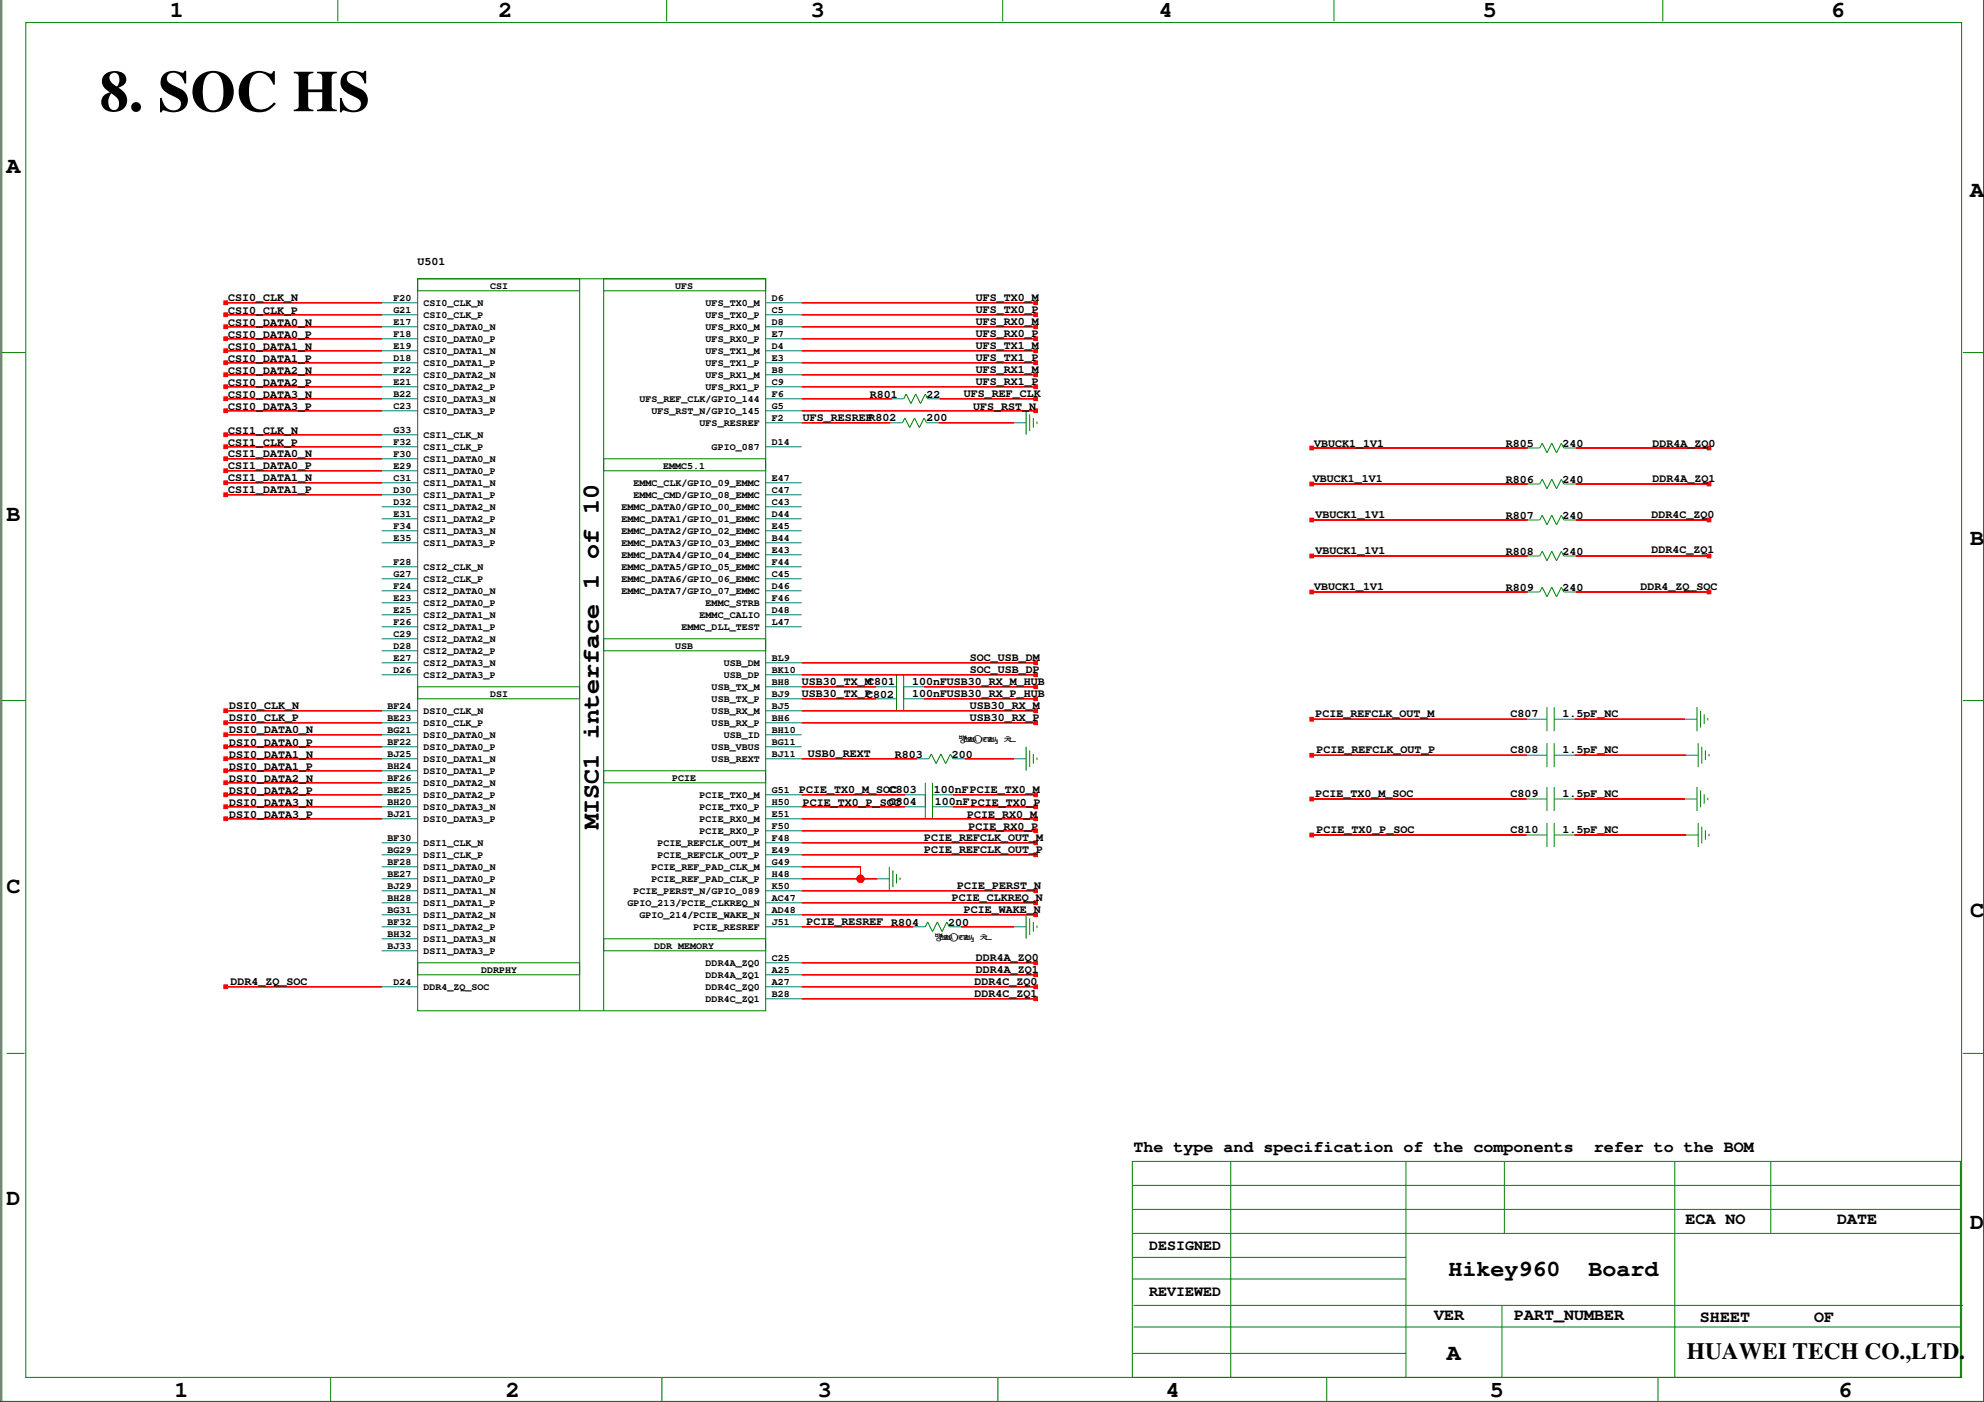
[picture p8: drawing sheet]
<svg xmlns="http://www.w3.org/2000/svg" width="420mm" height="297mm" viewBox="0 0 420 297" stroke-linecap="round" stroke-linejoin="round" font-family="sans-serif">
<path d="M419.8 -.1v296.8h-419.8v-296.8" fill="none" stroke="#000" stroke-width=".21"/>
<g fill="none" stroke="#007f7f" stroke-width=".21">
<path d="M80.8 64.1h7.6M80.8 66.6h7.6M80.8 69.2h7.6M80.8 71.7h7.6M80.8 74.2h7.6M80.8 76.8h7.6M80.8 79.3h7.6M162 64.1h7.6M162 66.6h7.6M162 69.2h7.6M162 71.7h7.6M162 74.2h7.6"/>
<path d="M162 76.8h7.6M162 79.3h7.6M80.8 81.9h7.6M80.8 84.4h7.6M80.8 86.9h7.6M80.8 92h7.6M80.8 94.5h7.6M80.8 97.1h7.6M80.8 99.6h7.6M162 81.9h7.6M162 84.4h7.6M162 86.9h7.6"/>
<path d="M162 94.5h7.6M162 89.5h7.6M188.4 89.5h2.6M188.7 84.4h2.5M196 89.5h2.6M196.3 84.4h2.5M214.6 89.5h2.5M323.3 94.8h2.5M330.9 94.8h2.5M80.8 102.2h7.6M80.8 104.7h7.6M80.8 107.2h7.6"/>
<path d="M80.8 109.8h7.6M80.8 112.3h7.6M80.8 114.9h7.6M80.8 119.9h7.6M162 102.2h7.6M162 104.7h7.6M162 107.2h7.6M162 109.8h7.6M162 112.3h7.6M162 114.9h7.6M162 119.9h7.6M162 117.4h7.6"/>
<path d="M323.3 117.7h2.5M323.3 102.4h2.5M323.3 110h2.5M330.9 117.7h2.5M330.9 102.4h2.5M330.9 110h2.5M80.8 122.5h7.6M80.8 125h7.6M80.8 127.6h7.6M80.8 130.1h7.6M80.8 132.6h7.6M80.8 135.2h7.6"/>
<path d="M80.8 137.7h7.6M162 122.5h7.6M162 125h7.6M162 127.6h7.6M162 130.1h7.6M162 132.6h7.6M323.3 125.3h2.5M330.9 125.3h2.5M80.8 140.3h7.6M80.8 142.8h7.6M80.8 150.4h7.6M80.8 153h7.6"/>
<path d="M80.8 155.5h7.6M80.8 158h7.6M162 147.9h7.6M162 145.3h7.6M162 140.3h7.6M162 142.8h7.6M162 150.4h7.6M162 153h7.6M162 155.5h7.6M162 158h7.6M185.4 147.9h4.3M185.4 145.3h4.3"/>
<path d="M191.2 147.9h4.3M191.2 145.3h4.3M323 152.2h4.3M323 159.8h4.3M328.9 152.2h4.3M328.9 159.8h4.3M356.5 152.2h2.6M356.8 159.8h2.5M80.8 160.6h7.6M80.8 170.7h7.6M80.8 168.2h7.6M80.8 163.1h7.6"/>
<path d="M80.8 165.7h7.6M80.8 173.3h7.6M80.8 178.3h7.6M162 160.6h7.6M162 170.7h7.6M162 168.2h7.6M162 173.3h7.6M162 178.3h7.6M162 175.8h7.6M191.5 170.7h4.3M191.5 168.2h4.3M194 160.6h2.6"/>
<path d="M197.3 170.7h4.3M197.3 168.2h4.3M201.6 160.6h2.6M214.6 160.6h2.5M323 176.7h4.3M323 169.1h4.3M328.9 176.7h4.3M328.9 169.1h4.3M356.5 169.1h2.6M356.8 176.7h2.5M80.8 196.1h7.6M80.8 180.9h7.6"/>
<path d="M80.8 183.4h7.6M80.8 186h7.6M80.8 188.5h7.6M80.8 191h7.6M80.8 193.6h7.6M80.8 198.7h7.6M162 196.1h7.6M162 180.9h7.6M162 183.4h7.6M162 186h7.6M162 188.5h7.6M162 191h7.6"/>
<path d="M162 193.6h7.6M185.6 186h2.6M193.2 196.1h2.6M200.9 196.1h2.5M214.6 196.1h2.5M80.8 201.2h7.6M80.8 208.8h7.6M162 208.8h7.6M162 203.7h7.6M162 206.3h7.6M162 211.4h7.6"/>
</g>
<g fill="none" stroke="#007f00" stroke-width=".21">
<path d="M.4 -.1v296.7h419.5M71.5 -.1v4.6M141.1 -.1v4.6M212.2 -.1v4.6M282.3 -.1v4.6M351.8 -.1v4.6M5.5 4.8h409.6v286.7h-409.6zM88.4 59h34.3v2.5h-34.3zM88.4 59h73.6v154.9h-73.6zM127.7 59h34.3v2.5h-34.3zM.4 74.6h5.1M122.7 61.5v152.4"/>
<path d="M127.7 61.5v152.4M415.3 74.6h4.6M127.7 97.1h34.3v2.5h-34.3zM191 89.5l.5-1 1 2 1-2 1 2 1-2 .5 1M191.2 84.4l.5-1 1 2 1.1-2 1 2 1-2 .5 1M217.1 86.9v5.1M217.9 87.7v3.5M218.6 88.5v2M219.4 89.2v.5M325.8 94.8l.5-1 1 2 1-2 1.1 2 1-2 .5 1M325.8 117.7l.5-1.1 1 2.1 1-2.1 1.1 2.1 1-2.1 .5 1.1M325.8 102.4l.5-1 1 2 1-2 1.1 2 1-2 .5 1"/>
<path d="M325.8 110l.5-1 1 2.1 1-2.1 1.1 2.1 1-2.1 .5 1M127.7 135.2h34.3v2.5h-34.3zM325.8 125.3l.5-1 1 2 1-2 1.1 2 1-2 .5 1M.4 148.3h5.1M88.4 145.3h34.3v2.6h-34.3zM189.7 142.8v7.6M191.2 142.8v7.6M217.1 158v5.1M217.9 158.8v3.6M218.6 159.6v2M327.3 149.7v5M327.3 157.3v5.1"/>
<path d="M328.9 149.7v5M328.9 157.3v5.1M359.1 149.7v5M359.3 157.3v5.1M359.8 150.4v3.6M360.1 158v3.6M360.6 151.2v2M360.9 158.8v2M361.4 151.9v.5M361.6 159.6v.5M415.3 148.3h4.6M127.7 163.1h34.3v2.6h-34.3z"/>
<path d="M195.8 165.7v7.6M196.6 160.6l.5-1 1 2 1-2 1 2 1-2 .5 1M197.3 165.7v7.6M219.4 160.3v.5M327.3 166.5v5.1M327.3 174.2v5M328.9 166.5v5.1M328.9 174.2v5M359.1 166.5v5.1M359.3 174.2v5M359.8 167.3v3.6M360.1 174.9v3.6"/>
<path d="M360.6 168.1v2M360.9 175.7v2M361.4 168.8v.5M361.6 176.4v.6M127.7 198.7h34.3v2.5h-34.3zM188.2 183.4v5.1M188.9 184.2v3.5M189.7 185v2M190.5 185.7v.5M195.8 196.1l.5-1 1 2 1-2 1 2 1.1-2 .5 1M217.1 193.6v5.1M217.9 194.3v3.6"/>
<path d="M218.6 195.1v2M219.4 195.9v.5M88.4 203.7h34.3v2.6h-34.3zM1.4 222.9h3.8M415.3 222.9h4.6M239.6 245.8h175.2v45.7h-175.2zM239.6 250.8h175.2M239.6 255.9h175.2M260.4 245.8v45.7M297.5 245.8v45.7M318.3 245.8v15.2M354.4 245.8v45.7"/>
<path d="M374.7 245.8v15.2M239.6 266.1h57.9M239.6 261h175.2M239.6 270.7h57.9M239.8 276.2h175.5M317.8 276.2v15.3M70 291.5v5.1M140 291.5v5.1M211.2 291.5v5.1M239.6 286.4h57.9M239.8 280.8h175M280.7 291.5v5.1"/>
<path d="M350.8 291.5v5.1M383.8 286.9h.1"/>
</g>
<g fill="#f00" stroke="#f00" stroke-width=".21">
<path d="M182.1 183.4v2.6z"/>
<path d="M198.6 89.5h16z" fill-rule="evenodd"/>
<path d="M204.2 160.6h10.4z" fill-rule="evenodd"/>
<path d="M203.4 196.1h11.2z" fill-rule="evenodd"/>
<path d="M333.2 152.2h23.3z" fill-rule="evenodd"/>
<path d="M333.2 159.8h23.6z" fill-rule="evenodd"/>
<path d="M169.6 186h12.5z" fill-rule="evenodd"/>
<path d="M182.1 186h3.5z" fill-rule="evenodd"/>
<path d="M169.6 183.4h12.5z" fill-rule="evenodd"/>
<path d="M333.2 176.7h23.6z" fill-rule="evenodd"/>
<path d="M333.2 169.1h23.3z" fill-rule="evenodd"/>
<path d="M277.6 94.8h45.7z" fill-rule="evenodd"/>
<path d="M277.2 94.4h.7v.8h-.7z" fill-rule="evenodd"/>
<path d="M277.6 117.7h45.7z" fill-rule="evenodd"/>
<path d="M277.2 117.3h.7v.7h-.7z" fill-rule="evenodd"/>
<path d="M277.6 110h45.7z" fill-rule="evenodd"/>
<path d="M277.2 109.7h.7v.7h-.7z" fill-rule="evenodd"/>
<path d="M277.6 102.4h45.7z" fill-rule="evenodd"/>
<path d="M277.2 102h.7v.8h-.7z" fill-rule="evenodd"/>
<path d="M277.6 125.3h45.7z" fill-rule="evenodd"/>
<path d="M277.2 124.9h.7v.8h-.7z" fill-rule="evenodd"/>
<path d="M47.7 86.9h33.1z" fill-rule="evenodd"/>
<path d="M47.4 86.5h.7v.8h-.7z" fill-rule="evenodd"/>
<path d="M47.7 94.5h33.1z" fill-rule="evenodd"/>
<path d="M47.4 94.2h.7v.7h-.7z" fill-rule="evenodd"/>
<path d="M47.7 97.1h33.1z" fill-rule="evenodd"/>
<path d="M47.4 96.7h.7v.8h-.7z" fill-rule="evenodd"/>
<path d="M47.7 104.7h33.1z" fill-rule="evenodd"/>
<path d="M47.4 104.3h.7v.8h-.7z" fill-rule="evenodd"/>
<path d="M47.7 102.2h33.1z" fill-rule="evenodd"/>
<path d="M47.4 101.8h.7v.7h-.7z" fill-rule="evenodd"/>
<path d="M47.7 99.6h33.1z" fill-rule="evenodd"/>
<path d="M47.4 99.2h.7v.8h-.7z" fill-rule="evenodd"/>
<path d="M47.7 71.7h33.1z" fill-rule="evenodd"/>
<path d="M47.4 71.3h.7v.8h-.7z" fill-rule="evenodd"/>
<path d="M47.7 74.2h33.1z" fill-rule="evenodd"/>
<path d="M47.4 73.9h.7v.7h-.7z" fill-rule="evenodd"/>
<path d="M47.7 76.8h33.1z" fill-rule="evenodd"/>
<path d="M47.4 76.4h.7v.8h-.7z" fill-rule="evenodd"/>
<path d="M47.7 69.2h33.1z" fill-rule="evenodd"/>
<path d="M47.4 68.8h.7v.7h-.7z" fill-rule="evenodd"/>
<path d="M47.7 84.4h33.1z" fill-rule="evenodd"/>
<path d="M47.4 84h.7v.8h-.7z" fill-rule="evenodd"/>
<path d="M47.7 79.3h33.1z" fill-rule="evenodd"/>
<path d="M47.4 78.9h.7v.8h-.7z" fill-rule="evenodd"/>
<path d="M47.7 81.9h33.1z" fill-rule="evenodd"/>
<path d="M47.4 81.5h.7v.7h-.7z" fill-rule="evenodd"/>
<path d="M47.7 66.6h33.1z" fill-rule="evenodd"/>
<path d="M47.4 66.2h.7v.8h-.7z" fill-rule="evenodd"/>
<path d="M47.7 92h33.1z" fill-rule="evenodd"/>
<path d="M47.4 91.6h.7v.8h-.7z" fill-rule="evenodd"/>
<path d="M47.7 64.1h33.1z" fill-rule="evenodd"/>
<path d="M47.4 63.7h.7v.8h-.7z" fill-rule="evenodd"/>
<path d="M169.6 64.1h49.6z" fill-rule="evenodd"/>
<path d="M218.8 63.7h.7v.8h-.7z" fill-rule="evenodd"/>
<path d="M169.6 66.6h49.6z" fill-rule="evenodd"/>
<path d="M218.8 66.2h.7v.8h-.7z" fill-rule="evenodd"/>
<path d="M169.6 74.2h49.6z" fill-rule="evenodd"/>
<path d="M218.8 73.9h.7v.7h-.7z" fill-rule="evenodd"/>
<path d="M169.6 76.8h49.6z" fill-rule="evenodd"/>
<path d="M218.8 76.4h.7v.8h-.7z" fill-rule="evenodd"/>
<path d="M169.6 69.2h49.6z" fill-rule="evenodd"/>
<path d="M218.8 68.8h.7v.7h-.7z" fill-rule="evenodd"/>
<path d="M169.6 71.7h49.6z" fill-rule="evenodd"/>
<path d="M218.8 71.3h.7v.8h-.7z" fill-rule="evenodd"/>
<path d="M169.6 79.3h49.6z" fill-rule="evenodd"/>
<path d="M218.8 78.9h.7v.8h-.7z" fill-rule="evenodd"/>
<path d="M169.6 81.9h49.6z" fill-rule="evenodd"/>
<path d="M218.8 81.5h.7v.7h-.7z" fill-rule="evenodd"/>
<path d="M47.7 208.8h33.1z" fill-rule="evenodd"/>
<path d="M47.4 208.4h.7v.8h-.7z" fill-rule="evenodd"/>
<path d="M333.4 125.3h28.2z" fill-rule="evenodd"/>
<path d="M361.2 124.9h.8v.8h-.8z" fill-rule="evenodd"/>
<path d="M169.6 203.7h49.6z" fill-rule="evenodd"/>
<path d="M218.8 203.4h.7v.7h-.7z" fill-rule="evenodd"/>
<path d="M333.4 94.8h28.2z" fill-rule="evenodd"/>
<path d="M361.2 94.4h.8v.8h-.8z" fill-rule="evenodd"/>
<path d="M169.6 206.3h49.6z" fill-rule="evenodd"/>
<path d="M218.8 205.9h.7v.8h-.7z" fill-rule="evenodd"/>
<path d="M333.4 102.4h28.2z" fill-rule="evenodd"/>
<path d="M361.2 102h.8v.8h-.8z" fill-rule="evenodd"/>
<path d="M169.6 208.8h49.6z" fill-rule="evenodd"/>
<path d="M218.8 208.4h.7v.8h-.7z" fill-rule="evenodd"/>
<path d="M333.4 110h28.2z" fill-rule="evenodd"/>
<path d="M361.2 109.7h.8v.7h-.8z" fill-rule="evenodd"/>
<path d="M169.6 211.4h49.6z" fill-rule="evenodd"/>
<path d="M218.8 211h.7v.7h-.7z" fill-rule="evenodd"/>
<path d="M333.4 117.7h28.2z" fill-rule="evenodd"/>
<path d="M361.2 117.3h.8v.7h-.8z" fill-rule="evenodd"/>
<path d="M198.8 84.4h20.4z" fill-rule="evenodd"/>
<path d="M218.8 84h.7v.8h-.7z" fill-rule="evenodd"/>
<path d="M169.6 84.4h19.1z" fill-rule="evenodd"/>
<path d="M169.6 89.5h18.8z" fill-rule="evenodd"/>
<path d="M169.6 160.6h24.4z" fill-rule="evenodd"/>
<path d="M169.6 145.3h15.8z" fill-rule="evenodd"/>
<path d="M169.6 147.9h15.8z" fill-rule="evenodd"/>
<path d="M47.7 153h33.1z" fill-rule="evenodd"/>
<path d="M47.4 152.6h.7v.7h-.7z" fill-rule="evenodd"/>
<path d="M47.7 158h33.1z" fill-rule="evenodd"/>
<path d="M47.4 157.7h.7v.7h-.7z" fill-rule="evenodd"/>
<path d="M47.7 163.1h33.1z" fill-rule="evenodd"/>
<path d="M47.4 162.7h.7v.8h-.7z" fill-rule="evenodd"/>
<path d="M47.7 168.2h33.1z" fill-rule="evenodd"/>
<path d="M47.4 167.8h.7v.8h-.7z" fill-rule="evenodd"/>
<path d="M47.7 173.3h33.1z" fill-rule="evenodd"/>
<path d="M47.4 172.9h.7v.8h-.7z" fill-rule="evenodd"/>
<path d="M47.7 150.4h33.1z" fill-rule="evenodd"/>
<path d="M47.4 150h.7v.8h-.7z" fill-rule="evenodd"/>
<path d="M47.7 155.5h33.1z" fill-rule="evenodd"/>
<path d="M47.4 155.1h.7v.8h-.7z" fill-rule="evenodd"/>
<path d="M47.7 160.6h33.1z" fill-rule="evenodd"/>
<path d="M47.4 160.2h.7v.8h-.7z" fill-rule="evenodd"/>
<path d="M47.7 165.7h33.1z" fill-rule="evenodd"/>
<path d="M47.4 165.3h.7v.7h-.7z" fill-rule="evenodd"/>
<path d="M47.7 170.7h33.1z" fill-rule="evenodd"/>
<path d="M47.4 170.3h.7v.8h-.7z" fill-rule="evenodd"/>
<path d="M169.6 196.1h23.6z" fill-rule="evenodd"/>
<path d="M169.6 178.3h49.6z" fill-rule="evenodd"/>
<path d="M218.8 178h.7v.7h-.7z" fill-rule="evenodd"/>
<path d="M277.6 152.2h45.4z" fill-rule="evenodd"/>
<path d="M277.2 151.8h.7v.8h-.7z" fill-rule="evenodd"/>
<path d="M169.6 180.9h49.6z" fill-rule="evenodd"/>
<path d="M218.8 180.5h.7v.8h-.7z" fill-rule="evenodd"/>
<path d="M277.6 159.8h45.4z" fill-rule="evenodd"/>
<path d="M277.2 159.4h.7v.8h-.7z" fill-rule="evenodd"/>
<path d="M169.6 175.8h49.6z" fill-rule="evenodd"/>
<path d="M218.8 175.4h.7v.8h-.7z" fill-rule="evenodd"/>
<path d="M169.6 173.3h49.6z" fill-rule="evenodd"/>
<path d="M218.8 172.9h.7v.8h-.7z" fill-rule="evenodd"/>
<path d="M169.6 140.3h49.6z" fill-rule="evenodd"/>
<path d="M218.8 139.9h.7v.7h-.7z" fill-rule="evenodd"/>
<path d="M169.6 142.8h49.6z" fill-rule="evenodd"/>
<path d="M218.8 142.4h.7v.8h-.7z" fill-rule="evenodd"/>
<path d="M169.6 168.2h21.9z" fill-rule="evenodd"/>
<path d="M277.6 169.1h45.4z" fill-rule="evenodd"/>
<path d="M277.2 168.7h.7v.8h-.7z" fill-rule="evenodd"/>
<path d="M201.6 168.2h17.6z" fill-rule="evenodd"/>
<path d="M218.8 167.8h.7v.8h-.7z" fill-rule="evenodd"/>
<path d="M169.6 170.7h21.9z" fill-rule="evenodd"/>
<path d="M277.6 176.7h45.4z" fill-rule="evenodd"/>
<path d="M277.2 176.3h.7v.8h-.7z" fill-rule="evenodd"/>
<path d="M201.6 170.7h17.6z" fill-rule="evenodd"/>
<path d="M218.8 170.3h.7v.8h-.7z" fill-rule="evenodd"/>
<path d="M169.6 150.4h49.6z" fill-rule="evenodd"/>
<path d="M218.8 150h.7v.8h-.7z" fill-rule="evenodd"/>
<path d="M169.6 153h49.6z" fill-rule="evenodd"/>
<path d="M218.8 152.6h.7v.7h-.7z" fill-rule="evenodd"/>
<path d="M195.5 147.9h23.7z" fill-rule="evenodd"/>
<path d="M218.8 147.5h.7v.8h-.7z" fill-rule="evenodd"/>
<path d="M195.5 145.3h23.7z" fill-rule="evenodd"/>
<path d="M218.8 145h.7v.7h-.7z" fill-rule="evenodd"/>
<path d="M169.6 86.9h49.6z" fill-rule="evenodd"/>
<path d="M218.8 86.5h.7v.8h-.7z" fill-rule="evenodd"/>
<path d="M169.6 193.6h49.6z" fill-rule="evenodd"/>
<path d="M218.8 193.2h.7v.8h-.7z" fill-rule="evenodd"/>
<path d="M169.6 191h49.6z" fill-rule="evenodd"/>
<path d="M218.8 190.7h.7v.7h-.7z" fill-rule="evenodd"/>
<path d="M169.6 188.5h49.6z" fill-rule="evenodd"/>
<path d="M218.8 188.1h.7v.8h-.7z" fill-rule="evenodd"/>
<circle cx="182.1" cy="186" r=".76"/>
</g>
<g fill="none" stroke="#f00" stroke-width=".21">
<path d="M47.7 71.7h33.1M47.7 74.2h33.1M47.7 76.8h33.1M47.7 69.2h33.1M47.7 79.3h33.1M47.7 66.6h33.1M47.7 64.1h33.1M169.6 71.7h49.6M169.6 74.2h49.6M169.6 76.8h49.6M169.6 69.2h49.6M169.6 79.3h49.6"/>
<path d="M169.6 66.6h49.6M169.6 64.1h49.6M47.7 86.9h33.1M47.7 94.5h33.1M47.7 97.1h33.1M47.7 99.6h33.1M47.7 84.4h33.1M47.7 81.9h33.1M47.7 92h33.1M169.6 89.5h18.8M169.6 86.9h49.6M169.6 84.4h19.1"/>
<path d="M169.6 81.9h49.6M198.6 89.5h16M198.8 84.4h20.4M277.6 94.8h45.7M333.4 94.8h28.2M47.7 104.7h33.1M47.7 102.2h33.1M277.6 117.7h45.7M277.6 110h45.7M277.6 102.4h45.7M333.4 117.7h28.2M333.4 110h28.2"/>
<path d="M333.4 102.4h28.2M277.6 125.3h45.7M333.4 125.3h28.2M47.7 153h33.1M47.7 158h33.1M47.7 150.4h33.1M47.7 155.5h33.1M169.6 145.3h15.8M169.6 147.9h15.8M169.6 153h49.6M169.6 150.4h49.6M169.6 140.3h49.6"/>
<path d="M169.6 142.8h49.6M195.5 145.3h23.7M195.5 147.9h23.7M277.6 152.2h45.4M277.6 159.8h45.4M333.2 152.2h23.3M333.2 159.8h23.6M47.7 160.6h33.1M47.7 163.1h33.1M47.7 168.2h33.1M47.7 173.3h33.1M47.7 165.7h33.1"/>
<path d="M47.7 170.7h33.1M169.6 160.6h24.4M169.6 168.2h21.9M169.6 173.3h49.6M169.6 170.7h21.9M169.6 178.3h49.6M169.6 175.8h49.6M201.6 168.2h17.6M201.6 170.7h17.6M204.2 160.6h10.4M277.6 176.7h45.4M277.6 169.1h45.4"/>
<path d="M333.2 176.7h23.6M333.2 169.1h23.3M169.6 196.1h23.6M169.6 183.4h12.5v2.6M169.6 186h16M169.6 180.9h49.6M169.6 193.6h49.6M169.6 191h49.6M169.6 188.5h49.6M203.4 196.1h11.2M47.7 208.8h33.1M169.6 208.8h49.6"/>
<path d="M169.6 203.7h49.6M169.6 206.3h49.6M169.6 211.4h49.6"/>
<circle cx="182.1" cy="186" r=".76"/>
</g>
<text font-size="12.3" x="21.1" y="23.5">8. SOC HS</text>
<text font-size="5.3" x="126.7" y="175.5" transform="rotate(-90 126.7 175.5)">MISC1 interface 1 of 10</text>
<g font-size="4.9">
<text x="35.9" y="3.6">1</text>
<text x="105.5" y="3.6">2</text>
<text x="171.5" y="3.6">3</text>
<text x="245.2" y="3.6">4</text>
<text x="313.7" y="3.6">5</text>
<text x="387.4" y="3.6">6</text>
<text x="1.4" y="36.7">A</text>
<text x="416.8" y="41.7">A</text>
<text x="1.4" y="110.3">B</text>
<text x="416.8" y="115.4">B</text>
<text x="1.4" y="189">C</text>
<text x="416.8" y="194.1">C</text>
<text x="1.4" y="255">D</text>
<text x="416.8" y="260.1">D</text>
<text x="306.5" y="270">Hikey960</text>
<text x="336.1" y="270">Board</text>
<text x="306.2" y="287.8">A</text>
<text x="356.9" y="287.6">HUAWEI TECH CO.,LTD.</text>
<text x="36.9" y="295.7">1</text>
<text x="107" y="295.7">2</text>
<text x="173.1" y="295.7">3</text>
<text x="246.7" y="295.7">4</text>
<text x="315.3" y="295.7">5</text>
<text x="388.9" y="295.7">6</text>
</g>
<g font-size="3.5">
<text x="239.9" y="243.9">The type and specification of the components</text>
<text x="337.2" y="243.9">refer to the BOM</text>
<text x="356.7" y="259">ECA NO</text>
<text x="388.7" y="259">DATE</text>
<text x="303.5" y="279.3">VER</text>
<text x="320.4" y="279.3">PART_NUMBER</text>
<text x="359.7" y="279.8">SHEET</text>
<text x="383.8" y="279.8">OF</text>
</g>
<g font-size="3.2">
<text x="243.2" y="264.5">DESIGNED</text>
<text x="243.2" y="274.2">REVIEWED</text>
</g>
<g font-size="2.5">
<text x="88.4" y="56">U501</text>
<text x="48.2" y="63.6">CSI0_CLK_N</text>
<text x="206.5" y="63.6">UFS_TX0_M</text>
<text x="48.2" y="71.5">CSI0_DATA0_P</text>
<text x="48.2" y="69">CSI0_DATA0_N</text>
<text x="48.2" y="66.4">CSI0_CLK_P</text>
<text x="206.5" y="66.2">UFS_TX0_P</text>
<text x="206.5" y="68.7">UFS_RX0_M</text>
<text x="206.5" y="71.3">UFS_RX0_P</text>
<text x="48.2" y="74">CSI0_DATA1_N</text>
<text x="48.2" y="76.6">CSI0_DATA1_P</text>
<text x="206.5" y="73.8">UFS_TX1_M</text>
<text x="206.5" y="76.3">UFS_TX1_P</text>
<text x="48.2" y="79.1">CSI0_DATA2_N</text>
<text x="48.2" y="81.7">CSI0_DATA2_P</text>
<text x="203.9" y="84">UFS_REF_CLK</text>
<text x="206.5" y="78.9">UFS_RX1_M</text>
<text x="206.5" y="81.4">UFS_RX1_P</text>
<text x="48.2" y="86.7">CSI0_DATA3_P</text>
<text x="48.2" y="84.2">CSI0_DATA3_N</text>
<text x="169.9" y="89">UFS_RESREFR802</text>
<text x="184" y="84.2">R801</text>
<text x="196" y="89">200</text>
<text x="196" y="84.2">22</text>
<text x="205.9" y="86.7">UFS_RST_N</text>
<text x="48.2" y="94.4">CSI1_CLK_P</text>
<text x="48.2" y="91.8">CSI1_CLK_N</text>
<text x="278.1" y="94.6">VBUCK1_1V1</text>
<text x="318.6" y="94.6">R805</text>
<text x="330.6" y="94.6">240</text>
<text x="349.7" y="94.6">DDR4A_ZQ0</text>
<text x="48.2" y="96.6">CSI1_DATA0_N</text>
<text x="48.2" y="101.7">CSI1_DATA1_N</text>
<text x="48.2" y="99.2">CSI1_DATA0_P</text>
<text x="277.8" y="102">VBUCK1_1V1</text>
<text x="349.7" y="102">DDR4A_ZQ1</text>
<text x="48.2" y="104.3">CSI1_DATA1_P</text>
<text x="318.6" y="102.2">R806</text>
<text x="330.6" y="102.2">240</text>
<text x="278.3" y="109.6">VBUCK1_1V1</text>
<text x="318.6" y="109.9">R807</text>
<text x="330.6" y="109.9">240</text>
<text x="349.4" y="109.6">DDR4C_ZQ0</text>
<text x="278.3" y="117.2">VBUCK1_1V1</text>
<text x="318.6" y="117.5">R808</text>
<text x="330.6" y="117.5">240</text>
<text x="349.4" y="117">DDR4C_ZQ1</text>
<text x="278.1" y="124.8">VBUCK1_1V1</text>
<text x="318.6" y="125.1">R809</text>
<text x="330.6" y="125.1">240</text>
<text x="347.1" y="124.8">DDR4_ZQ_SOC</text>
<text x="205.2" y="139.8">SOC_USB_DM</text>
<text x="205.2" y="142.4">SOC_USB_DP</text>
<text x="48.5" y="150">DSI0_CLK_N</text>
<text x="169.6" y="144.9">USB30_TX_MC801</text>
<text x="169.6" y="147.4">USB30_TX_P</text>
<text x="183.3" y="147.7">C802</text>
<text x="193" y="147.4">100nFUSB30_RX_P_HUB</text>
<text x="193" y="144.9">100nFUSB30_RX_M_HUB</text>
<text x="205.2" y="150">USB30_RX_M</text>
<text x="48.5" y="152.5">DSI0_CLK_P</text>
<text x="48.5" y="155.1">DSI0_DATA0_N</text>
<text x="205.2" y="152.5">USB30_RX_P</text>
<text x="278.3" y="151.8">PCIE_REFCLK_OUT_M</text>
<text x="319.6" y="151.8">C807</text>
<text x="330.6" y="151.8">1.5pF_NC</text>
<text x="48.5" y="157.8">DSI0_DATA0_P</text>
<text x="48.5" y="160.4">DSI0_DATA1_N</text>
<text x="170.9" y="160.1">USB0_REXT</text>
<text x="189.4" y="160.4">R803</text>
<text x="201.4" y="160.4">200</text>
<text x="278.6" y="159.4">PCIE_REFCLK_OUT_P</text>
<text x="319.6" y="159.4">C808</text>
<text x="330.6" y="159.4">1.5pF_NC</text>
<text x="48.5" y="162.9">DSI0_DATA1_P</text>
<text x="48.5" y="165.5">DSI0_DATA2_N</text>
<text x="169.1" y="167.8">PCIE_TX0_M_SOC</text>
<text x="188.1" y="167.8">C803</text>
<text x="197.6" y="167.8">100nFPCIE_TX0_M</text>
<text x="48.5" y="168">DSI0_DATA2_P</text>
<text x="48.5" y="173.1">DSI0_DATA3_P</text>
<text x="48.5" y="170.5">DSI0_DATA3_N</text>
<text x="169.9" y="170.5">PCIE_TX0_P_SOC</text>
<text x="188.1" y="170.3">C804</text>
<text x="197.8" y="170.3">100nFPCIE_TX0_P</text>
<text x="204.7" y="173.1">PCIE_RX0_M</text>
<text x="278.3" y="168.6">PCIE_TX0_M_SOC</text>
<text x="319.6" y="168.6">C809</text>
<text x="330.6" y="168.6">1.5pF_NC</text>
<text x="195.5" y="177.9">PCIE_REFCLK_OUT_M</text>
<text x="204.9" y="175.6">PCIE_RX0_P</text>
<text x="278.6" y="176.3">PCIE_TX0_P_SOC</text>
<text x="319.6" y="176.3">C810</text>
<text x="330.6" y="176.3">1.5pF_NC</text>
<text x="195.5" y="180.4">PCIE_REFCLK_OUT_P</text>
<text x="201.4" y="190.6">PCIE_CLKREQ_N</text>
<text x="202.5" y="188.1">PCIE_PERST_N</text>
<text x="170.6" y="195.7">PCIE_RESREF R804</text>
<text x="200.6" y="195.9">200</text>
<text x="203.9" y="193.1">PCIE_WAKE_N</text>
<text x="206.5" y="203.3">DDR4A_ZQ0</text>
<text x="48.8" y="208.4">DDR4_ZQ_SOC</text>
<text x="206.2" y="208.4">DDR4C_ZQ0</text>
<text x="206.5" y="205.8">DDR4A_ZQ1</text>
<text x="206.2" y="210.9">DDR4C_ZQ1</text>
</g>
<g font-size="2.1">
<text x="83.3" y="63.7">F20</text>
<text x="89.6" y="64.7">CSI0_CLK_N</text>
<text x="103.7" y="61.2">CSI</text>
<text x="142.8" y="61.2">UFS</text>
<text x="149.3" y="64.7">UFS_TX0_M</text>
<text x="163.3" y="63.7">D6</text>
<text x="83.3" y="71.3">F18</text>
<text x="83.3" y="68.8">E17</text>
<text x="83.3" y="66.2">G21</text>
<text x="89.6" y="67.2">CSI0_CLK_P</text>
<text x="89.6" y="69.7">CSI0_DATA0_N</text>
<text x="149.3" y="67.2">UFS_TX0_P</text>
<text x="149.3" y="69.7">UFS_RX0_M</text>
<text x="163.3" y="71.3">E7</text>
<text x="163.3" y="68.8">D8</text>
<text x="163.3" y="66.2">C5</text>
<text x="83.3" y="76.4">D18</text>
<text x="83.3" y="73.9">E19</text>
<text x="89.6" y="72.3">CSI0_DATA0_P</text>
<text x="89.6" y="74.8">CSI0_DATA1_N</text>
<text x="89.6" y="77.4">CSI0_DATA1_P</text>
<text x="149.3" y="72.3">UFS_RX0_P</text>
<text x="149.3" y="74.8">UFS_TX1_M</text>
<text x="149.3" y="77.4">UFS_TX1_P</text>
<text x="163.3" y="76.4">E3</text>
<text x="163.3" y="73.9">D4</text>
<text x="83.3" y="81.5">E21</text>
<text x="83.3" y="78.9">F22</text>
<text x="89.6" y="79.9">CSI0_DATA2_N</text>
<text x="89.6" y="82.4">CSI0_DATA2_P</text>
<text x="149.3" y="79.9">UFS_RX1_M</text>
<text x="149.3" y="82.4">UFS_RX1_P</text>
<text x="163.3" y="81.5">C9</text>
<text x="163.3" y="78.9">B8</text>
<text x="83.3" y="86.6">C23</text>
<text x="83.3" y="84">B22</text>
<text x="89.6" y="85">CSI0_DATA3_N</text>
<text x="89.6" y="87.5">CSI0_DATA3_P</text>
<text x="135.3" y="85">UFS_REF_CLK/GPIO_144</text>
<text x="137.9" y="87.5">UFS_RST_N/GPIO_145</text>
<text x="163.3" y="89.1">F2</text>
<text x="163.3" y="86.6">G5</text>
<text x="163.3" y="84">F6</text>
<text x="83.3" y="94.2">F32</text>
<text x="83.3" y="91.6">G33</text>
<text x="89.6" y="92.6">CSI1_CLK_N</text>
<text x="89.6" y="95.1">CSI1_CLK_P</text>
<text x="148" y="90.1">UFS_RESREF</text>
<text x="150.6" y="95.1">GPIO_087</text>
<text x="163.3" y="94.2">D14</text>
<text x="83.3" y="101.8">C31</text>
<text x="83.3" y="99.3">E29</text>
<text x="83.3" y="96.7">F30</text>
<text x="89.6" y="97.7">CSI1_DATA0_N</text>
<text x="89.6" y="100.2">CSI1_DATA0_P</text>
<text x="140.3" y="99.3">EMMC5.1</text>
<text x="163.3" y="101.8">E47</text>
<text x="83.3" y="106.9">D32</text>
<text x="83.3" y="104.3">D30</text>
<text x="89.6" y="102.8">CSI1_DATA1_N</text>
<text x="89.6" y="105.3">CSI1_DATA1_P</text>
<text x="89.6" y="107.8">CSI1_DATA2_N</text>
<text x="131.5" y="107.8">EMMC_DATA0/GPIO_00_EMMC</text>
<text x="134.1" y="102.8">EMMC_CLK/GPIO_09_EMMC</text>
<text x="134.1" y="105.3">EMMC_CMD/GPIO_08_EMMC</text>
<text x="163.3" y="106.9">C43</text>
<text x="163.3" y="104.3">C47</text>
<text x="83.3" y="111.9">F34</text>
<text x="83.3" y="109.4">E31</text>
<text x="89.6" y="110.4">CSI1_DATA2_P</text>
<text x="89.6" y="112.9">CSI1_DATA3_N</text>
<text x="131.5" y="110.4">EMMC_DATA1/GPIO_01_EMMC</text>
<text x="131.5" y="112.9">EMMC_DATA2/GPIO_02_EMMC</text>
<text x="163.3" y="111.9">E45</text>
<text x="163.3" y="109.4">D44</text>
<text x="83.3" y="119.6">F28</text>
<text x="83.3" y="114.5">E35</text>
<text x="89.6" y="115.5">CSI1_DATA3_P</text>
<text x="131.5" y="115.5">EMMC_DATA3/GPIO_03_EMMC</text>
<text x="131.5" y="118">EMMC_DATA4/GPIO_04_EMMC</text>
<text x="163.3" y="119.6">F44</text>
<text x="163.3" y="117">E43</text>
<text x="163.3" y="114.5">B44</text>
<text x="83.3" y="124.6">F24</text>
<text x="83.3" y="122.1">G27</text>
<text x="89.6" y="120.5">CSI2_CLK_N</text>
<text x="89.6" y="123.1">CSI2_CLK_P</text>
<text x="89.6" y="125.6">CSI2_DATA0_N</text>
<text x="131.5" y="120.5">EMMC_DATA5/GPIO_05_EMMC</text>
<text x="131.5" y="123.1">EMMC_DATA6/GPIO_06_EMMC</text>
<text x="131.5" y="125.6">EMMC_DATA7/GPIO_07_EMMC</text>
<text x="163.3" y="124.6">D46</text>
<text x="163.3" y="122.1">C45</text>
<text x="83.3" y="129.7">E25</text>
<text x="83.3" y="127.2">E23</text>
<text x="89.6" y="128.2">CSI2_DATA0_P</text>
<text x="89.6" y="130.7">CSI2_DATA1_N</text>
<text x="148" y="130.7">EMMC_CALIO</text>
<text x="149.3" y="128.2">EMMC_STRB</text>
<text x="163.3" y="129.7">D48</text>
<text x="163.3" y="127.2">F46</text>
<text x="83.3" y="137.3">D28</text>
<text x="83.3" y="134.8">C29</text>
<text x="83.3" y="132.3">F26</text>
<text x="89.6" y="133.2">CSI2_DATA1_P</text>
<text x="89.6" y="135.8">CSI2_DATA2_N</text>
<text x="142.8" y="137.3">USB</text>
<text x="144.2" y="133.2">EMMC_DLL_TEST</text>
<text x="163.3" y="132.3">L47</text>
<text x="83.3" y="142.4">D26</text>
<text x="83.3" y="139.9">E27</text>
<text x="89.6" y="138.3">CSI2_DATA2_P</text>
<text x="89.6" y="140.9">CSI2_DATA3_N</text>
<text x="89.6" y="143.4">CSI2_DATA3_P</text>
<text x="153.1" y="140.9">USB_DM</text>
<text x="153.1" y="143.4">USB_DP</text>
<text x="163.3" y="142.4">BK10</text>
<text x="163.3" y="139.9">BL9</text>
<text x="103.7" y="147.5">DSI</text>
<text x="150.6" y="145.9">USB_TX_M</text>
<text x="150.6" y="148.5">USB_TX_P</text>
<text x="163.3" y="147.5">BJ9</text>
<text x="163.3" y="145">BH8</text>
<text x="82" y="155.1">BG21</text>
<text x="82" y="152.6">BE23</text>
<text x="82" y="150">BF24</text>
<text x="89.6" y="151">DSI0_CLK_N</text>
<text x="89.6" y="153.5">DSI0_CLK_P</text>
<text x="150.6" y="151">USB_RX_M</text>
<text x="150.6" y="153.5">USB_RX_P</text>
<text x="163.3" y="155.1">BH10</text>
<text x="163.3" y="152.6">BH6</text>
<text x="163.3" y="150">BJ5</text>
<text x="82" y="160.2">BJ25</text>
<text x="82" y="157.7">BF22</text>
<text x="89.6" y="156.1">DSI0_DATA0_N</text>
<text x="89.6" y="158.6">DSI0_DATA0_P</text>
<text x="89.6" y="161.2">DSI0_DATA1_N</text>
<text x="150.6" y="158.6">USB_VBUS</text>
<text x="150.6" y="161.2">USB_REXT</text>
<text x="153.1" y="156.1">USB_ID</text>
<text x="163.3" y="160.2">BJ11</text>
<text x="163.3" y="157.7">BG11</text>
<text x="202.6" y="157.1">`¦‒¦? P</text>
<text x="203.7" y="157.1">¦·\„ D</text>
<text x="82" y="167.8">BE25</text>
<text x="82" y="165.3">BF26</text>
<text x="82" y="162.7">BH24</text>
<text x="89.6" y="163.7">DSI0_DATA1_P</text>
<text x="89.6" y="166.2">DSI0_DATA2_N</text>
<text x="142.2" y="165.3">PCIE</text>
<text x="163.3" y="167.8">G51</text>
<text x="82" y="172.9">BJ21</text>
<text x="82" y="170.4">BH20</text>
<text x="89.6" y="168.8">DSI0_DATA2_P</text>
<text x="89.6" y="171.3">DSI0_DATA3_N</text>
<text x="89.6" y="173.9">DSI0_DATA3_P</text>
<text x="148" y="168.8">PCIE_TX0_M</text>
<text x="148" y="171.3">PCIE_TX0_P</text>
<text x="148" y="173.9">PCIE_RX0_M</text>
<text x="163.3" y="172.9">E51</text>
<text x="163.3" y="170.4">H50</text>
<text x="82" y="178">BF30</text>
<text x="89.6" y="178.9">DSI1_CLK_N</text>
<text x="139.2" y="178.9">PCIE_REFCLK_OUT_M</text>
<text x="148" y="176.4">PCIE_RX0_P</text>
<text x="163.3" y="178">F48</text>
<text x="163.3" y="175.4">F50</text>
<text x="82" y="185.6">BE27</text>
<text x="82" y="183.1">BF28</text>
<text x="82" y="180.5">BG29</text>
<text x="89.6" y="181.5">DSI1_CLK_P</text>
<text x="89.6" y="184">DSI1_DATA0_N</text>
<text x="137.9" y="184">PCIE_REF_PAD_CLK_M</text>
<text x="139.2" y="181.5">PCIE_REFCLK_OUT_P</text>
<text x="163.3" y="185.6">H48</text>
<text x="163.3" y="183.1">G49</text>
<text x="163.3" y="180.5">E49</text>
<text x="82" y="190.7">BH28</text>
<text x="82" y="188.1">BJ29</text>
<text x="89.6" y="186.6">DSI1_DATA0_P</text>
<text x="89.6" y="189.1">DSI1_DATA1_N</text>
<text x="89.6" y="191.6">DSI1_DATA1_P</text>
<text x="132.8" y="191.6">GPIO_213/PCIE_CLKREQ_N</text>
<text x="134.1" y="189.1">PCIE_PERST_N/GPIO_089</text>
<text x="137.9" y="186.6">PCIE_REF_PAD_CLK_P</text>
<text x="163.3" y="190.7">AC47</text>
<text x="163.3" y="188.1">K50</text>
<text x="82" y="195.7">BF32</text>
<text x="82" y="193.2">BG31</text>
<text x="89.6" y="194.2">DSI1_DATA2_N</text>
<text x="89.6" y="196.7">DSI1_DATA2_P</text>
<text x="135.3" y="194.2">GPIO_214/PCIE_WAKE_N</text>
<text x="146.8" y="196.7">PCIE_RESREF</text>
<text x="163.3" y="195.7">J51</text>
<text x="163.3" y="193.2">AD48</text>
<text x="82" y="200.8">BJ33</text>
<text x="82" y="198.3">BH32</text>
<text x="89.6" y="199.3">DSI1_DATA3_N</text>
<text x="89.6" y="201.8">DSI1_DATA3_P</text>
<text x="138.4" y="200.8">DDR MEMORY</text>
<text x="163.3" y="203.4">C25</text>
<text x="197.6" y="199">`¦‒¦? P</text>
<text x="198.6" y="199">¦·\„ D</text>
<text x="83.3" y="208.4">D24</text>
<text x="89.6" y="209.4">DDR4_ZQ_SOC</text>
<text x="101.8" y="205.9">DDRPHY</text>
<text x="149.3" y="204.3">DDR4A_ZQ0</text>
<text x="149.3" y="206.9">DDR4A_ZQ1</text>
<text x="149.3" y="209.4">DDR4C_ZQ0</text>
<text x="163.3" y="208.4">A27</text>
<text x="163.3" y="205.9">A25</text>
<text x="149.3" y="212">DDR4C_ZQ1</text>
<text x="163.3" y="211">B28</text>
</g>
</svg>
